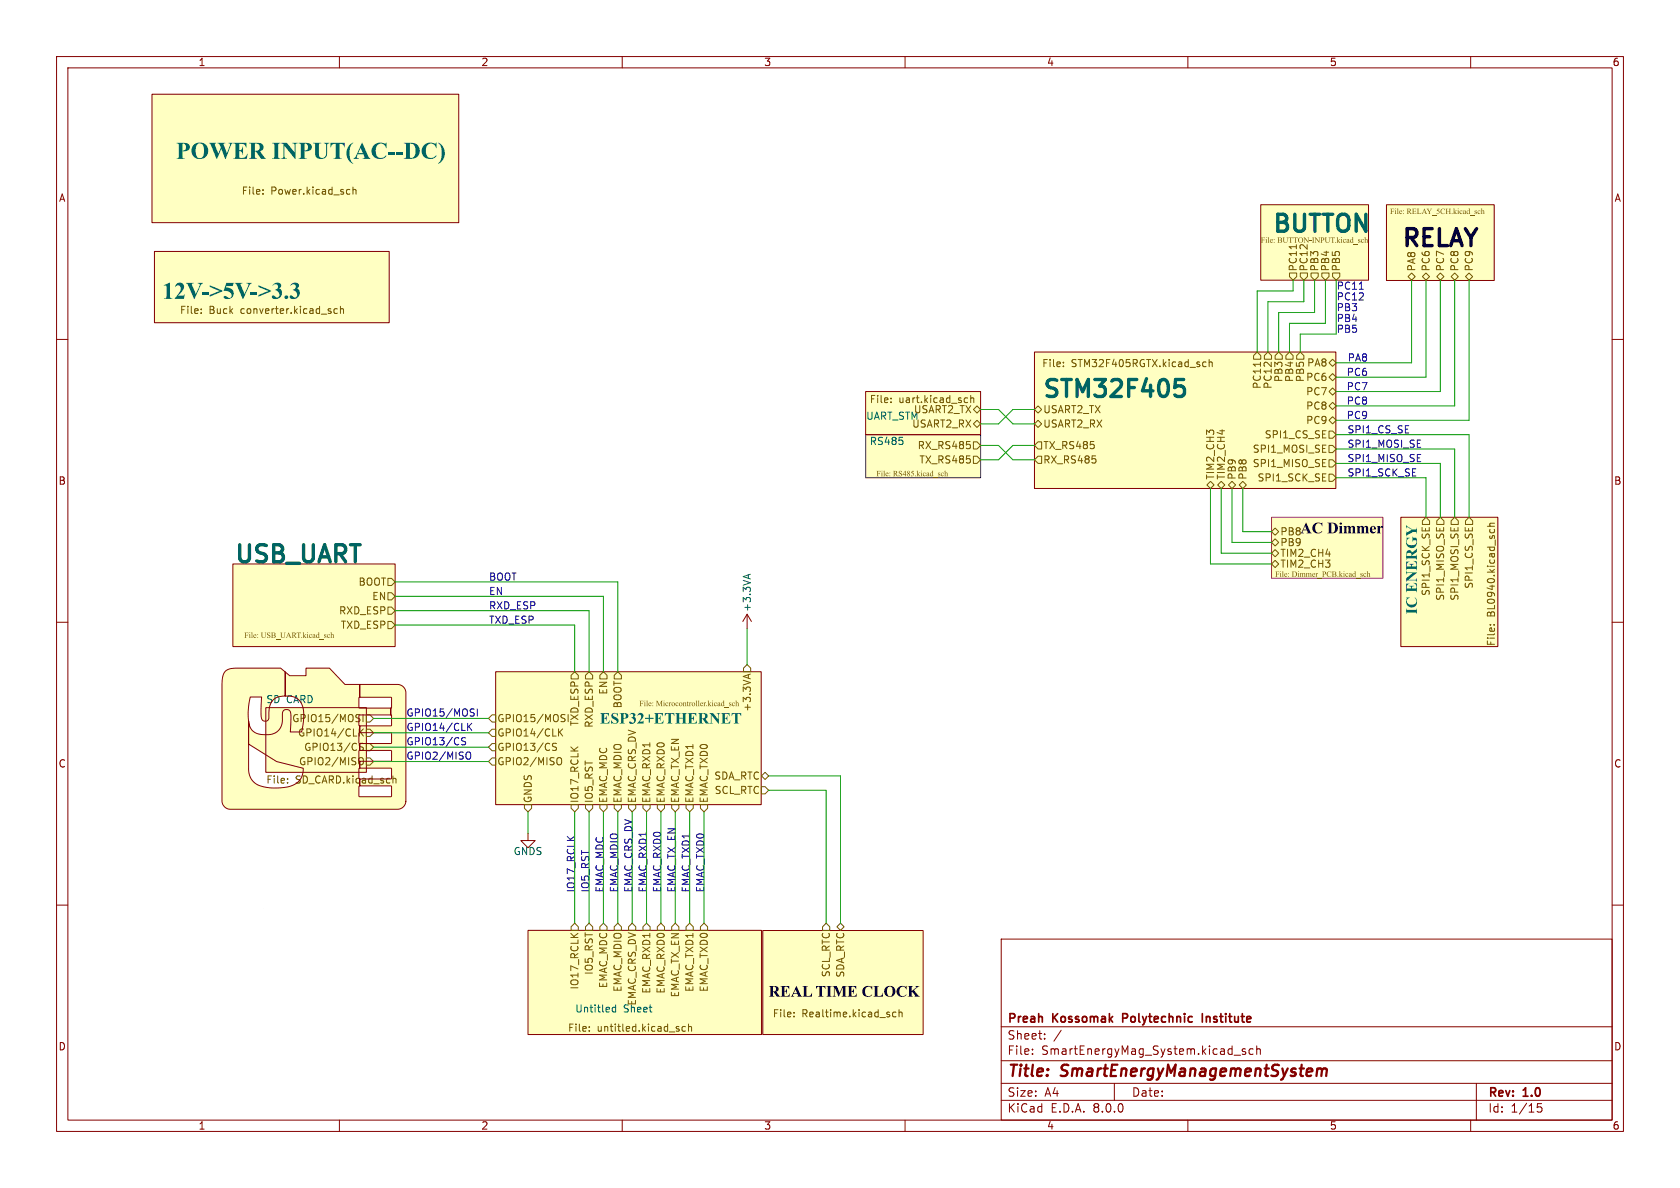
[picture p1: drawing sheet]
<svg xmlns="http://www.w3.org/2000/svg" width="297mm" height="210mm" viewBox="0 0 297 210" stroke-linecap="round" stroke-linejoin="round" font-family="sans-serif">
<g fill="none" stroke="#840000" stroke-width=".18">
<path d="M10 10h277v190h-277zM12 12h273v186h-273zM60 10v2M110 10v2M160 10v2M210 10v2M260 10v2M10 60h2M285 60h2M10 110h2M285 110h2M10 160h2"/>
<path d="M285 160h2M177 166h108v32h-108zM60 198v2M110 198v2M160 198v2M177 194.5h108M177 191.5h108M177 187.5h108M177 181.5h108M182.5 186.3v.1M182.5 185.5v.1M184.7 183.6v.1"/>
<path d="M184.7 182.8v.1M187.6 182.1l-1.3 2M197 191.5v3M210 198v2M218.2 186.5h1.1M220.2 185.5l-.4-.1-.2 .2 .1 .2 .5 .2v.3h-.6M221.5 185.5l-.4-.1-.3 .3v.4l.2 .2h.5M222.2 185.5l.2-.1 .3 .1 .1 .9M222.2 184.9v1.5M260 198v2M261 191.5v6.5M272.5 195.1h-.7l-.1 .7 .3-.1h.5l.1 .3-.1 .5-.2 .1-.6-.1"/>
</g>
<path d="M232.9 189.1a.49 .49 0 0 1 .8 .1M233.7 189.2a.5 .5 0 0 1 .8-.2l-.1 1.2M233.7 189.2l-.1 1" fill="none" stroke="#840000" stroke-width=".4"/>
<path d="M198.5 180h.6M199.1 179.2h-.6v1.5M212.6 179.2v1.5" fill="none" stroke="#840000" stroke-width=".3"/>
<g fill="#ffffc2" stroke="#ffffc2" stroke-width=".18">
<path d="M26.9 16.7h54.2v22.7h-54.2z"/>
<path d="M27.3 44.5h41.5v12.6h-41.5z"/>
<path d="M153 76.8h20.4v7.7h-20.4z"/>
<path d="M222.9 36.2h19v13.3h-19z"/>
<path d="M134.8 164.5h28.4v18.4h-28.4z"/>
<path d="M245.1 36.2h19.1v13.4h-19.1z"/>
<path d="M182.9 62.2h53.3v24.1h-53.3z"/>
<path d="M93.3 164.5h41.3v18.4h-41.3z"/>
<path d="M41.2 99.7h28.6v14.6h-28.6z"/>
<path d="M247.6 91.4h17.2v22.9h-17.2z"/>
<path d="M87.6 118.7h47v23.5h-47z"/>
<path d="M224.8 91.4h19.7v10.8h-19.7z"/>
<path d="M47 125.1h17.8v11.4h-17.8z"/>
<path d="M153 69.2h20.4v7.6h-20.4z"/>
</g>
<path d="M39.8 118.7l.7-.4 1.1-.2h8l.8 .7v4.2a2.59 2.59 0 0 0-2.9 3.1v.8l-.1 .4-.4 .2-.6-.1-.2-.4-.1-.6 .2-3.2h-2.1l-.3 2.7v10a2.95 2.95 0 0 0 2.1 3 8.1 8.1 0 0 0 6.3-.4l.6-.4 .3-.6 .3-.8 .1-.9-4.7-1.2-5-3.1v-4a2.47 2.47 0 0 0 3 2.4l1.4-.2 .6-.3 .5-.5 .5-1.1 .1-1.9 .3-.4h.7l.4 .4-.1 3.5h2l.4-2.2a3.7 3.7 0 0 0-1.5-3.9l-.7-.2-1.1-.1v-4.2l.8 .6h2.9v-1.3h4.1l2.8 2.9h2.6v2.3l-.2 .1 .1 1.7 5.6 .1v1.2h-5.5l-.1 .1 .1 3-.2 .2v1.6l.2 .1v1.3l-.2 .1v1.6l.2 .2v1.2l-.2 .1v1.7l.2 .1v1.2l-.2 .2v1.6l.2 .1h5.5l.1-.1-.1-1.8h-5.5v-1.2h5.5l.1-.1v-1.8h-5.6v-1.2h5.5l.1-.2v-1.7h-5.6v-1.3h5.5l.1-.1v-1.7l-5.6-.1v-1.2h5.6v-1.8l-.1-.1v-1.2l.1-.2v-1.6l-.1-.1h-5.5v-2.3h6.7l.5 .1 .5 .3 .3 .5 .2 .6v19.1l-.2 .5-.3 .5-.5 .3-.5 .2h-29.6l-.9-.3-.4-.6-.2-.6v-20.6l.2-1.5z" fill="#ffffc2"/>
<path d="M26.9 16.7h54.2v22.7h-54.2zM27.3 44.5h41.5v12.6h-41.5z" fill="none" stroke="#840000" stroke-width=".18"/>
<path d="M46.5 34.2v.1M46.5 33.5v.2M61.7 33.5h.2M61.9 34.3h-.2M62.4 33.1v1.2M62.4 33.6l.2-.1h.3v.8M35.6 55.3v.1M59.6 54.6h-.3l-.3 .2 .2 .6h.4M60.2 54.7l.2-.1h.3v.8M60.2 54.1v1.3" fill="none" stroke="#725600" stroke-width=".18"/>
<path d="M153 76.8h20.4v7.7h-20.4z" fill="none" stroke="#480048" stroke-width=".18"/>
<path d="M159.6 77.9v.6" fill="none" stroke="#006464" stroke-width=".18"/>
<g fill="#725600">
<path d="M156.1 83.3l.3-.1v.9l.1 .1h-.3l.1-.8z"/>
<path d="M159 83.3l.4-.1v.3a.19 .19 0 0 0-.2-.2 .19 .19 0 0 0-.1 .3 .32 .32 0 0 1 .4 .3 .32 .32 0 0 1-.3 .3h-.3v-.3a.26 .26 0 0 0 .2 .2 .26 .26 0 0 0 .3-.1l-.1-.2a.35 .35 0 0 1-.3-.5z"/>
<path d="M160 83.2l.1 .6h.1l-.1 .4h-.1v-.3h-.4v-.1h.4v-.4l-.4 .4z"/>
<path d="M160.4 83.3a.24 .24 0 0 1 .4 0 .24 .24 0 0 1-.1 .4 .27 .27 0 0 1 .1 .4 .27 .27 0 0 1-.4-.1h.1a.17 .17 0 0 0 .2 .1 .17 .17 0 0 0 0-.3 .17 .17 0 0 0-.2 .1l-.1 .1v-.2a.16 .16 0 0 0 .1-.1 .16 .16 0 0 0-.1-.2l.1-.1 .1 .2a.18 .18 0 0 0 .2-.2 .18 .18 0 0 0-.3 0h-.1z"/>
<path d="M162 83.3l.2-.1v.6l.2-.3h.3l-.3 .3 .3 .4h-.3l-.2-.4 .1 .4h-.3l.1-.2v-.7z"/>
<path d="M164.7 83.3l.2-.1 .1 .9h.1l-.3 .1v-.1a.26 .26 0 0 1-.3 0 .26 .26 0 0 1-.1-.3h.1l.2 .3h.1v-.5l-.4 .2 .2-.2h.2z"/>
<path d="M166.9 83.3l.2-.1v.5l.2-.2 .2 .1 .1 .6h-.3l.1-.1-.1-.5-.2 .1 .1 .5h-.3l.1-.7z"/>
<circle cx="155.9" cy="83.3" r=".07"/>
<circle cx="162.9" cy="83.3" r=".07"/>
</g>
<path d="M222.9 36.2h19v13.3h-19z" fill="none" stroke="#840000" stroke-width=".18"/>
<g fill="#725600">
<path d="M224.1 42l.2-.1v.9l.1 .1h-.3l.1-.8z"/>
<path d="M229.6 42.1a.46 .46 0 0 1 .7 .1 .46 .46 0 0 1-.2 .7 .46 .46 0 0 1-.6-.5h.1a.34 .34 0 0 0 .4 .5 .34 .34 0 0 0 .2-.6 .31 .31 0 0 0-.4-.3 .31 .31 0 0 0-.2 .4h-.1z"/>
<path d="M236.3 42l.2-.1v.7l.2-.3h.3l-.4 .2 .4 .4h-.3l-.2-.3 .1 .3h-.3l.1-.1v-.7z"/>
<path d="M239 42l.2-.1v.9h.1l-.2 .1v-.1a.26 .26 0 0 1-.3 .1 .26 .26 0 0 1-.1-.3h.1l.1 .2h.2l-.1-.5-.3 .3 .1-.3h.3z"/>
<path d="M241.2 42l.2-.1v.5l.2-.1h.1l.2 .6h-.3l.1-.1-.1-.5-.2 .1 .1 .5h-.3l.1-.8z"/>
</g>
<path d="M245.1 36.2h19.1v13.4h-19.1zM134.8 164.5h28.4v18.4h-28.4z" fill="none" stroke="#840000" stroke-width=".18"/>
<path d="M140.4 179.6v.2M140.4 179v.1M158.4 179l-.4-.1-.2 .3 .1 .5h.5M158.9 179l.2-.1 .3 .1 .1 .8M158.9 178.5v1.3" fill="none" stroke="#725600" stroke-width=".18"/>
<g fill="#725600">
<path d="M247 36.9l.2-.1v.9l.1 .1h-.3l.1-.7z"/>
<path d="M251.8 36.9l.5 .9h-.4l.1-.1-.1-.2h-.3l-.1 .2 .1 .1h-.3l.2-.3h.4l-.1-.4-.3 .4z"/>
<path d="M254.8 37l.6-.1 .1 .3a.39 .39 0 0 0-.7 0 .39 .39 0 0 0 .4 .6l.3-.2a.46 .46 0 0 1-.7 .1 .46 .46 0 0 1 0-.7z"/>
<path d="M256.9 36.9l.2-.1v.7l.2-.3h.3l-.4 .2 .4 .4h-.3l-.2-.3 .1 .3h-.3l.1-.1v-.7z"/>
<path d="M259.6 36.9l.2-.1v.9l.1 .1h-.2a.26 .26 0 0 1-.3 0 .26 .26 0 0 1-.1-.3h.1l.1 .3 .2-.1-.1-.5-.3 .3 .1-.3h.3z"/>
<path d="M261.8 36.9l.2-.1v.5l.2-.1h.1l.2 .6h-.3l.1-.1-.1-.4h-.2l.1 .5h-.3l.1-.7z"/>
<circle cx="246.7" cy="36.9" r=".07"/>
<circle cx="257.8" cy="36.9" r=".07"/>
</g>
<path d="M182.9 62.2h53.3v24.1h-53.3zM41.2 99.7h28.6v14.6h-28.6zM93.3 164.5h41.3v18.4h-41.3z" fill="none" stroke="#840000" stroke-width=".18"/>
<path d="M207.8 67.1h1.5M208.1 68.2h.7l.3 .2 .3 .4v.7l-.3 .4-.3 .2h-.7" fill="none" stroke="#006464" stroke-width=".6"/>
<path d="M188 64.7v.1M188 64v.2M212.9 64h.3M213.2 64.8h-.3M213.8 64.1l.1-.1h.3l.1 .8M213.8 63.6v1.2M104.2 182.2v.1M104.2 181.5v.1M121.2 181.5h-.4l-.2 .2 .1 .5h.5M121.7 181.6l.2-.1h.3l.1 .8M121.7 181v1.3" fill="none" stroke="#725600" stroke-width=".18"/>
<path d="M108.8 177.6v1.3M108.8 178.1h-.3l-.3 .2 .2 .5h.4" fill="none" stroke="#006464" stroke-width=".18"/>
<g fill="#725600">
<path d="M44.4 111.9l.2-.1v.9l.1 .1h-.3l.1-.8z"/>
<path d="M47.3 111.9l.5-.1-.1 .3a.19 .19 0 0 0-.2-.3 .19 .19 0 0 0-.1 .3 .32 .32 0 0 1 .4 .3 .32 .32 0 0 1-.3 .4h-.3v-.3a.26 .26 0 0 0 .2 .2 .26 .26 0 0 0 .3-.1l-.1-.2a.35 .35 0 0 1-.3-.5z"/>
<path d="M51 111.8l.5 1h-.3l.1-.1-.1-.2h-.4l-.1 .2 .1 .1h-.3l.3-.4h.4l-.2-.4-.2 .4z"/>
<path d="M53.5 111.9l.2-.1v.6l.2-.3h.3l-.4 .3 .4 .4h-.3l-.2-.4 .1 .4h-.3l.1-.2v-.7z"/>
<path d="M56.2 111.9l.2-.1v.8l.1 .1-.2 .1v-.1a.26 .26 0 0 1-.3 0 .26 .26 0 0 1-.1-.3h.1l.1 .3 .2-.1-.1-.4-.3 .2 .1-.3 .3 .1z"/>
<path d="M58.4 111.9l.2-.1v.4l.2-.1 .1 .1 .2 .6h-.3l.1-.2-.1-.4-.2 .1 .1 .5h-.3l.1-.8z"/>
<circle cx="44.2" cy="111.8" r=".07"/>
<circle cx="54.4" cy="111.8" r=".07"/>
</g>
<path d="M247.6 91.4h17.2v22.9h-17.2zM87.6 118.7h47v23.5h-47z" fill="none" stroke="#840000" stroke-width=".18"/>
<path d="M262.9 93h1.3M263.4 93.6v.3l.1 .2M264.2 93.6v.3l-.1 .2M264.2 92.5h-.8v.4l.1 .1M263.4 110.5h.1M264.1 110.5h.1" fill="none" stroke="#725600" stroke-width=".18"/>
<g fill="#725600">
<path d="M113.1 123.9h.6l.1 .2-.2-.1-.3-.1v.4l.3-.1v.3l-.3-.1v.4h.2h-.4l.1-.1v-.7z"/>
<path d="M114.2 123.9l.3-.1v.9l.1 .1h-.3v-.7z"/>
<path d="M116 123.9h.2l.4 .7 .3-.7h.3l-.2 .2v.6l.2 .1h-.4l.1-.1v-.7l-.4 .8-.3-.8v.7l.1 .1h-.3l.1-.1v-.7z"/>
<path d="M123 123.9l.2-.1v.9l.1 .1h-.3l.1-.7z"/>
<path d="M123.4 123.9l.2-.1v.9l.1 .1h-.3l.1-.7z"/>
<path d="M125.1 123.9l.2-.1v.7l.2-.3h.3l-.4 .2 .4 .4h-.3l-.2-.3 .1 .3h-.3l.1-.1v-.7z"/>
<path d="M127.8 123.9l.2-.1v.9l.1 .1h-.2a.26 .26 0 0 1-.3 0 .26 .26 0 0 1-.1-.3h.1l.1 .3 .2-.1-.1-.5-.3 .3 .1-.3h.3z"/>
<path d="M130 123.9l.2-.1v.5l.2-.1h.1l.2 .6h-.3l.1-.1-.1-.4h-.2l.1 .5h-.3l.1-.7z"/>
<circle cx="114" cy="123.9" r=".07"/>
<circle cx="117.4" cy="123.9" r=".07"/>
<circle cx="126" cy="123.9" r=".07"/>
</g>
<path d="M224.8 91.4h19.7v10.8h-19.7z" fill="none" stroke="#840084" stroke-width=".18"/>
<g fill="#725600">
<path d="M226.6 101.1l.3-.1v.9l.1 .1h-.4l.1-.8z"/>
<path d="M234.7 101.2l.6-.2 .1 .3a.39 .39 0 0 0-.7 .1 .39 .39 0 0 0 .4 .5l.3-.2a.45 .45 0 0 1-.7 .2 .45 .45 0 0 1 0-.7z"/>
<path d="M236.7 101.1l.2-.1v.6l.2-.3h.3l-.4 .3 .4 .4h-.3l-.2-.4 .1 .4h-.3l.1-.2v-.7z"/>
<path d="M239.4 101.1l.2-.1v.8l.1 .1-.2 .1v-.1a.26 .26 0 0 1-.3 0 .26 .26 0 0 1-.1-.3h.1l.1 .3 .2-.1-.1-.4-.3 .2 .1-.3 .3 .1z"/>
<path d="M241.6 101.1l.2-.1v.4l.2-.1 .2 .1 .1 .6h-.3l.1-.2-.1-.4-.2 .1 .1 .5h-.3l.1-.8z"/>
<circle cx="237.6" cy="101.1" r=".07"/>
</g>
<path d="M153 69.2h20.4v7.6h-20.4zM39.8 118.7l.7-.4 1.1-.2h8l.8 .7v4.2a2.59 2.59 0 0 0-2.9 3.1v.8l-.1 .4-.4 .2-.6-.1-.2-.4-.1-.6 .2-3.2h-2.1l-.3 2.7v10a2.95 2.95 0 0 0 2.1 3 8.1 8.1 0 0 0 6.3-.4l.6-.4 .3-.6 .3-.8 .1-.9-4.7-1.2-5-3.1v-4a2.47 2.47 0 0 0 3 2.4l1.4-.2 .6-.3 .5-.5 .5-1.1 .1-1.9 .3-.4h.7l.4 .4-.1 3.5h2l.4-2.2a3.7 3.7 0 0 0-1.5-3.9l-.7-.2-1.1-.1v-4.2l.8 .6h2.9v-1.3h4.1l2.8 2.9h2.6v2.3l-.2 .1 .1 1.7 5.6 .1v1.2h-5.5l-.1 .1 .1 3-.2 .2v1.6l.2 .1v1.3l-.2 .1v1.6l.2 .2v1.2l-.2 .1v1.7l.2 .1v1.2l-.2 .2v1.6l.2 .1h5.5l.1-.1-.1-1.8h-5.5v-1.2h5.5l.1-.1v-1.8h-5.6v-1.2h5.5l.1-.2v-1.7h-5.6v-1.3h5.5l.1-.1v-1.7l-5.6-.1v-1.2h5.6v-1.8l-.1-.1v-1.2l.1-.2v-1.6l-.1-.1h-5.5v-2.3h6.7l.5 .1 .5 .3 .3 .5 .2 .6v19.1l-.2 .5-.3 .5-.5 .3-.5 .2h-29.6l-.9-.3-.4-.6-.2-.6v-20.6l.2-1.5zM132.1 108.6l-.8 1.3M132.1 108.6v2.5M132.1 108.6l.7 1.3M47 125.1h17.8v11.4h-17.8zM93.3 147.3v1.3h1.3l-1.3 1.3-1.2-1.3h1.2" fill="none" stroke="#840000" stroke-width=".18"/>
<g fill="none" stroke="#725600" stroke-width=".18">
<path d="M228 48.3h1.2v.6l-.6 .6-.6-.6zM229.9 48.3h1.2v.6l-.6 .6-.6-.6zM231.8 48.3h1.2v.6l-.6 .6-.6-.6zM233.7 48.3h1.2v.6l-.6 .6-.6-.6zM235.6 48.3h1.3v.6l-.7 .6-.6-.6zM249.6 48.3l.6 .6-.6 .6-.7-.6zM251.5 48.9l.6-.6 .6 .6-.6 .6zM254 48.9l.6-.6 .7 .6-.7 .6zM256.5 48.9l.7-.6 .6 .6-.6 .6zM259.7 48.3l.6 .6-.6 .6-.6-.6zM157.5 71.1v.1M157.5 70.4v.1"/>
<path d="M170.7 70.3l.4 .1M171.1 71.1l-.4 .1M171.5 78.7v.5M171.6 70.4l.2-.1 .3 .1 .1 .8M171.6 69.9v1.3M172.1 72.4l.6-.6 .7 .6-.7 .6zM172.1 78.1h.6l.7 .6-.7 .7h-.6zM172.1 74.9l.6-.6 .7 .6-.7 .7zM183.5 78.1h.6v1.3h-.6l-.6-.7zM183.5 74.3l.6 .6-.6 .7-.6-.7zM183.5 71.8l.6 .6-.6 .6-.6-.6zM222.2 62.2l.7 .7v.6h-1.3v-.6z"/>
<path d="M222.8 64v.8M224.2 62.2l.6 .7v.6h-1.3v-.6zM226.1 62.2l.6 .7v.6h-1.3v-.6zM228 62.2l.6 .7v.6h-1.3v-.6zM229.9 62.2l.6 .7v.6h-1.3v-.6zM234.9 76.2h.7l.6 .6-.6 .7h-.7zM234.9 74.3l.7-.6 .6 .6-.6 .6zM234.9 78.7h.7l.6 .7-.6 .6h-.7zM234.9 66.7l.7-.7 .6 .7-.6 .6zM234.9 69.2l.7-.6 .6 .6-.6 .7zM234.9 64.1l.7-.6 .6 .6-.6 .7zM234.9 71.8l.7-.7 .6 .7-.6 .6z"/>
<path d="M172.1 80.6h.6l.7 .7-.7 .6h-.6zM183.5 80.6h.6v1.3h-.6l-.6-.6zM193.7 81.2v.5M213.4 85.7l.6-.6 .6 .6-.6 .7zM215.9 85.1l.6 .6-.6 .7-.6-.7zM217.2 85.7l.6-.6 .6 .6-.6 .7zM219.1 85.7l.6-.6 .6 .6-.6 .7zM224.8 99.7l.6-.6 .7 .6-.7 .6zM224.8 94l.6-.7 .7 .7-.7 .6zM225.4 97.2l.7 .6-.7 .6-.6-.6zM225.4 95.3l.7 .6-.7 .6-.6-.6zM234.9 83.8h.7l.6 .7-.6 .6h-.7z"/>
<path d="M234.9 81.3h.7l.6 .6-.6 .7h-.7zM252.1 91.4l.6 .7v.6h-1.2v-.6zM254.6 91.4l.7 .7v.6h-1.3v-.6zM257.2 91.4l.6 .7v.6h-1.3v-.6zM259.7 91.4l.6 .7v.6h-1.2v-.6zM68.6 107.3h.6l.6 .7-.6 .6h-.6zM68.6 109.9h.6l.6 .6-.6 .6h-.6zM68.6 102.2h.6l.6 .7-.6 .6h-.6zM68.6 104.8h.6l.6 .6-.6 .6h-.6zM101.6 118.7l.6 .7v.6h-1.2v-.6zM104.1 118.7l.7 .7v.6h-1.3v-.6zM106.7 118.7l.6 .7v.6h-1.3v-.6z"/>
<path d="M109.2 118.7l.7 .7v.6h-1.3v-.6zM132.1 117.5l.6 .6v.6h-1.3v-.6zM132.3 119.3v.6M132.7 119.2l-1.3 .4M50.8 138.3v.1M50.8 137.6v.2M63.1 126.3l.5 .1M63.4 127l.2 .2-.2 .4M63.5 131.8l.7 .5-.2 .4-.5-.1M63.7 133.9a.43 .43 0 0 1 .5 .5v.4a.43 .43 0 0 1-.5 .4M63.7 129.4l.5 .7M64.2 126.3v1.3"/>
<path d="M64.2 131.5l-.4-.1-.3 .2M64.2 128.8l-.7 .8M64.8 131.4h.6l.6 .7-.6 .6h-.6zM64.8 128.9h.6l.6 .6-.6 .7h-.6zM64.8 134h.6l.6 .6-.6 .7h-.6zM64.8 126.4h.6l.6 .6-.6 .6h-.6zM69.5 137.7l.1-.1h.4v.8M87 131.4h.6v1.3h-.6l-.6-.6zM87 134h.6v1.3h-.6l-.6-.7zM87 128.9h.6v1.3h-.6l-.6-.7zM87 126.4h.6v1.2h-.6l-.6-.6zM97.7 131.8l.7 .5-.3 .4-.4-.1"/>
<path d="M98.4 131.5l-.5-.1-.2 .2M98.7 133.9a.43 .43 0 0 1 .6 .5v.4a.43 .43 0 0 1-.6 .4M98.9 129.4l.6 .7M99.4 126.3l.5 .1M99.5 128.8l-.8 .8M99.7 127l.2 .2-.2 .4M100.4 126.3v1.3M134.6 139.1h.7l.6 .6-.6 .6h-.7zM134.6 137.2l.7-.7 .6 .7-.6 .6zM92.7 142.2h1.3v.7l-.7 .6-.6-.6zM101 142.2h1.2v.7l-.6 .6-.6-.6zM103.5 142.2h1.3v.7l-.7 .6-.6-.6z"/>
<path d="M106 142.2h1.3v.7l-.6 .6-.7-.6zM108.6 142.2h1.3v.7l-.7 .6-.6-.6zM111.1 142.2h1.3v.7l-.6 .6-.7-.6zM113.7 142.2h1.2v.7l-.6 .6-.6-.6zM116.2 142.2h1.3v.7l-.7 .6-.6-.6zM118.7 142.2h1.3v.7l-.6 .6-.7-.6zM121.3 142.2h1.3v.7l-.7 .6-.6-.6zM123.8 142.2h1.3v.7l-.6 .6-.7-.6zM101.6 163.2l.6 .6v.7h-1.2v-.7zM104.1 163.2l.7 .6v.7h-1.3v-.7zM106.7 163.2l.6 .6v.7h-1.3v-.7zM109.2 163.2l.7 .6v.7h-1.3v-.7z"/>
<path d="M111.8 163.2l.6 .6v.7h-1.3v-.7zM114.3 163.2l.6 .6v.7h-1.2v-.7zM116.8 163.2l.7 .6v.7h-1.3v-.7zM119.4 163.2l.6 .6v.7h-1.3v-.7zM121.9 163.2l.7 .6v.7h-1.3v-.7zM123.8 163.8l.7-.6 .6 .6v.7h-1.3zM146 163.2l.7 .6v.7h-1.3v-.7zM148 163.8l.6-.6 .6 .6-.6 .7z"/>
</g>
<path d="M132.3 101.6v.6M132.7 101.5l-1.3 .4" fill="none" stroke="#006464" stroke-width=".18"/>
<path d="M240.3 51.1h.7M81.6 130.8l.7 .5-.2 .4-.5-.1M82.3 130.5l-.5-.1-.2 .2M82.7 132.9a.43 .43 0 0 1 .5 .5v.4a.43 .43 0 0 1-.5 .4M82.9 128.4l.5 .7M83.3 125.3l.5 .1M83.4 127.9l-.7 .7M83.6 126l.2 .2-.2 .4M84.4 125.3v1.3" fill="none" stroke="#0000c2" stroke-width=".18"/>
<g fill="none" stroke="#009600" stroke-width=".18">
<path d="M228.6 49.5v1.9h-6.4v10.8M230.5 49.5v3.8h-6.3v8.9M232.4 49.5v5.7h-6.3v7M234.3 49.5v7.7h-6.3v5M236.2 49.5v9.6h-6.3v3.1M249.6 49.5v14.6h-13.4M252.1 49.5v17.2h-15.9M254.6 49.5v19.7h-18.4M257.2 49.5v22.3h-21M259.7 49.5v24.8h-23.5M173.4 72.4h3.1l2.6 2.5h3.8M173.4 78.7h3.1l2.6 2.6h3.8"/>
<path d="M182.9 72.4h-3.8l-2.6 2.5h-3.1M182.9 78.7h-3.8l-2.6 2.6h-3.1M236.2 76.8h23.5v14.6M236.2 79.4h21v12M214 86.4v13.3h10.8M215.9 86.4v11.4h8.9M217.8 86.4v9.5h7M219.7 86.4v7.6h5.1M236.2 84.5h15.9v6.9M236.2 81.9h18.4v9.5M69.8 102.9h39.4v15.8M69.8 105.4h36.9v13.3"/>
<path d="M69.8 108h34.3v10.7M69.8 110.5h31.8v8.2M132.1 111.1v6.4M66 127h20.4M66 129.5h20.4M66 134.6h20.4M66 132.1h20.4M135.9 139.7h10.1v23.5M135.9 137.2h12.7v26M93.3 143.5v3.8M101.6 143.5v19.7M104.1 143.5v19.7"/>
<path d="M106.7 143.5v19.7M109.2 143.5v19.7M111.8 143.5v19.7M114.3 143.5v19.7M116.8 143.5v19.7M119.4 143.5v19.7M121.9 143.5v19.7M124.5 143.5v19.7"/>
</g>
<g font-size="4.2" fill="#006464">
<text x="31.1" y="28.6">POWER INPUT(AC--DC)</text>
<text x="184.1" y="70.5">STM32F405</text>
<text x="41.3" y="99.7">USB_UART</text>
</g>
<g font-size="4.2" fill="#725600">
<text x="224.8" y="41.3">BUTTON</text>
<text x="28.7" y="53.3">12V-&gt;5V-&gt;3.3</text>
</g>
<text font-size="4.2" x="247.6" y="43.8">RELAY</text>
<g font-size="2.8">
<text x="229.9" y="94.6">AC Dimmer</text>
<text x="135.9" y="176.5">REAL TIME CLOCK</text>
</g>
<g font-size="2.8" fill="#006464">
<text x="250.8" y="108.6" transform="rotate(-90 250.8 108.6)">IC ENERGY</text>
<text x="106" y="128.3">ESP32+ETHERNET</text>
</g>
<g font-size="2.8" fill="#840000">
<text x="178" y="190.9">Title:</text>
<text x="187.7" y="190.9">SmartEnergyManagementSystem</text>
</g>
<g font-size="2.1" fill="#840000">
<text x="178" y="184">Sheet:</text>
<text x="178" y="181.2">Preah</text>
<text x="186.2" y="181.2">Kossomak</text>
<text x="199.1" y="181.2">Polytechnic</text>
<text x="213.8" y="181.2">Institute</text>
<text x="178" y="186.7">File:</text>
<text x="184.1" y="186.7">SmartEnergyMag_System.kicad_sch</text>
<text x="178" y="196.9">KiCad</text>
<text x="178" y="194.1">Size:</text>
<text x="184.7" y="194.1">A4</text>
<text x="185.7" y="196.9">E.D.A.</text>
<text x="193.3" y="196.9">8.0.0</text>
<text x="200" y="194.1">Date:</text>
<text x="263" y="194.3">Rev:</text>
<text x="263" y="196.9">Id:</text>
<text x="267.1" y="196.9">1/15</text>
<text x="269.4" y="194.3">1.0</text>
</g>
<g font-size="1.8" fill="#840000">
<text x="35" y="11.9">1</text>
<text x="85" y="11.9">2</text>
<text x="135" y="11.9">3</text>
<text x="185" y="11.9">4</text>
<text x="235" y="11.9">5</text>
<text x="285" y="11.9">6</text>
<text x="10.3" y="35.9">A</text>
<text x="285.3" y="35.9">A</text>
<text x="10.3" y="85.9">B</text>
<text x="285.3" y="85.9">B</text>
<text x="10.3" y="135.9">C</text>
<text x="285.3" y="135.9">C</text>
<text x="10.3" y="185.9">D</text>
<text x="285.3" y="185.9">D</text>
<text x="35" y="199.9">1</text>
<text x="85" y="199.9">2</text>
<text x="135" y="199.9">3</text>
<text x="185" y="199.9">4</text>
<text x="235" y="199.9">5</text>
<text x="285" y="199.9">6</text>
</g>
<g font-size="1.8" fill="#725600">
<text x="42.6" y="34.7">File:</text>
<text x="47.9" y="34.7">Power.kicad_sch</text>
<text x="229.5" y="48.1" transform="rotate(-90 229.5 48.1)">PC11</text>
<text x="231.4" y="48.1" transform="rotate(-90 231.4 48.1)">PC12</text>
<text x="233.3" y="48.1" transform="rotate(-90 233.3 48.1)">PB3</text>
<text x="235.2" y="48.1" transform="rotate(-90 235.2 48.1)">PB4</text>
<text x="237.1" y="48.1" transform="rotate(-90 237.1 48.1)">PB5</text>
<text x="250.4" y="48.1" transform="rotate(-90 250.4 48.1)">PA8</text>
<text x="253" y="48.1" transform="rotate(-90 253 48.1)">PC6</text>
<text x="255.5" y="48.1" transform="rotate(-90 255.5 48.1)">PC7</text>
<text x="258" y="48.1" transform="rotate(-90 258 48.1)">PC8</text>
<text x="260.6" y="48.1" transform="rotate(-90 260.6 48.1)">PC9</text>
<text x="31.7" y="55.8">File:</text>
<text x="36.9" y="55.8">Buck</text>
<text x="42.7" y="55.8">converter.kicad_sch</text>
<text x="184.1" y="65.2">File:</text>
<text x="189.4" y="65.2">STM32F405RGTX.kicad_sch</text>
<text x="231" y="65">PA8</text>
<text x="153.7" y="71.6">File:</text>
<text x="158.9" y="71.6">uart.kicad_sch</text>
<text x="223.1" y="68.9" transform="rotate(-90 223.1 68.9)">PC11</text>
<text x="225" y="68.9" transform="rotate(-90 225 68.9)">PC12</text>
<text x="226.9" y="67.6" transform="rotate(-90 226.9 67.6)">PB3</text>
<text x="228.8" y="67.6" transform="rotate(-90 228.8 67.6)">PB4</text>
<text x="230.7" y="67.6" transform="rotate(-90 230.7 67.6)">PB5</text>
<text x="230.8" y="67.5">PC6</text>
<text x="230.8" y="70.1">PC7</text>
<text x="153" y="74.3">UART_STM</text>
<text x="161.2" y="75.8">USART2_RX</text>
<text x="161.5" y="73.3">USART2_TX</text>
<text x="184.3" y="75.8">USART2_RX</text>
<text x="184.3" y="73.3">USART2_TX</text>
<text x="223.5" y="77.7">SPI1_CS_SE</text>
<text x="230.8" y="75.2">PC9</text>
<text x="230.8" y="72.6">PC8</text>
<text x="162.1" y="79.6">RX_RS485</text>
<text x="162.4" y="82.1">TX_RS485</text>
<text x="184.3" y="79.6">TX_RS485</text>
<text x="184.3" y="82.1">RX_RS485</text>
<text x="221.4" y="82.8">SPI1_MISO_SE</text>
<text x="221.4" y="80.2">SPI1_MOSI_SE</text>
<text x="214.9" y="84.9" transform="rotate(-90 214.9 84.9)">TIM2_CH3</text>
<text x="216.8" y="84.9" transform="rotate(-90 216.8 84.9)">TIM2_CH4</text>
<text x="218.7" y="84.9" transform="rotate(-90 218.7 84.9)">PB9</text>
<text x="220.6" y="84.9" transform="rotate(-90 220.6 84.9)">PB8</text>
<text x="222.2" y="85.3">SPI1_SCK_SE</text>
<text x="226.3" y="94.8">PB8</text>
<text x="226.3" y="100.6">TIM2_CH3</text>
<text x="226.3" y="98.7">TIM2_CH4</text>
<text x="226.3" y="96.7">PB9</text>
<text x="63.3" y="103.7">BOOT</text>
<text x="65.7" y="106.3">EN</text>
<text x="253" y="105.4" transform="rotate(-90 253 105.4)">SPI1_SCK_SE</text>
<text x="255.5" y="106.3" transform="rotate(-90 255.5 106.3)">SPI1_MISO_SE</text>
<text x="258" y="106.3" transform="rotate(-90 258 106.3)">SPI1_MOSI_SE</text>
<text x="260.6" y="104.2" transform="rotate(-90 260.6 104.2)">SPI1_CS_SE</text>
<text x="59.8" y="108.8">RXD_ESP</text>
<text x="60.1" y="111.4">TXD_ESP</text>
<text x="264.6" y="109.1" transform="rotate(-90 264.6 109.1)">BL0940.kicad_sch</text>
<text x="264.6" y="114.3" transform="rotate(-90 264.6 114.3)">File:</text>
<text x="107.5" y="122.9" transform="rotate(-90 107.5 122.9)">EN</text>
<text x="110.1" y="125.3" transform="rotate(-90 110.1 125.3)">BOOT</text>
<text x="132.9" y="125.9" transform="rotate(-90 132.9 125.9)">+3.3VA</text>
<text x="51.6" y="127.9">GPIO15/MOSI</text>
<text x="52.6" y="130.4">GPIO14/CLK</text>
<text x="87.8" y="130.4">GPIO14/CLK</text>
<text x="87.8" y="127.9">GPIO15/MOSI</text>
<text x="102.5" y="128.5" transform="rotate(-90 102.5 128.5)">TXD_ESP</text>
<text x="105" y="128.8" transform="rotate(-90 105 128.8)">RXD_ESP</text>
<text x="52.8" y="135.5">GPIO2/MISO</text>
<text x="53.7" y="132.9">GPIO13/CS</text>
<text x="87.8" y="132.9">GPIO13/CS</text>
<text x="87.8" y="135.5">GPIO2/MISO</text>
<text x="47" y="138.8">File:</text>
<text x="52.2" y="138.8">SD_CARD.kicad_sch</text>
<text x="94.2" y="142" transform="rotate(-90 94.2 142)">GNDS</text>
<text x="102.5" y="142" transform="rotate(-90 102.5 142)">IO17_RCLK</text>
<text x="105" y="142" transform="rotate(-90 105 142)">IO5_RST</text>
<text x="107.5" y="142" transform="rotate(-90 107.5 142)">EMAC_MDC</text>
<text x="110.1" y="142" transform="rotate(-90 110.1 142)">EMAC_MDIO</text>
<text x="112.6" y="142" transform="rotate(-90 112.6 142)">EMAC_CRS_DV</text>
<text x="115.2" y="142" transform="rotate(-90 115.2 142)">EMAC_RXD1</text>
<text x="117.7" y="142" transform="rotate(-90 117.7 142)">EMAC_RXD0</text>
<text x="120.2" y="142" transform="rotate(-90 120.2 142)">EMAC_TX_EN</text>
<text x="122.8" y="142" transform="rotate(-90 122.8 142)">EMAC_TXD1</text>
<text x="125.3" y="142" transform="rotate(-90 125.3 142)">EMAC_TXD0</text>
<text x="126.2" y="138">SDA_RTC</text>
<text x="126.2" y="140.6">SCL_RTC</text>
<text x="105" y="172.4" transform="rotate(-90 105 172.4)">IO5_RST</text>
<text x="146.9" y="172.8" transform="rotate(-90 146.9 172.8)">SCL_RTC</text>
<text x="149.5" y="172.9" transform="rotate(-90 149.5 172.9)">SDA_RTC</text>
<text x="102.5" y="175" transform="rotate(-90 102.5 175)">IO17_RCLK</text>
<text x="107.5" y="174.8" transform="rotate(-90 107.5 174.8)">EMAC_MDC</text>
<text x="110.1" y="175.4" transform="rotate(-90 110.1 175.4)">EMAC_MDIO</text>
<text x="110.2" y="179.1">Sheet</text>
<text x="112.6" y="177.9" transform="rotate(-90 112.6 177.9)">EMAC_CRS_DV</text>
<text x="115.2" y="175.7" transform="rotate(-90 115.2 175.7)">EMAC_RXD1</text>
<text x="117.7" y="175.7" transform="rotate(-90 117.7 175.7)">EMAC_RXD0</text>
<text x="120.2" y="176.4" transform="rotate(-90 120.2 176.4)">EMAC_TX_EN</text>
<text x="122.8" y="175.4" transform="rotate(-90 122.8 175.4)">EMAC_TXD1</text>
<text x="125.3" y="175.4" transform="rotate(-90 125.3 175.4)">EMAC_TXD0</text>
<text x="100.3" y="182.7">File:</text>
<text x="105.6" y="182.7">untitled.kicad_sch</text>
<text x="136.5" y="180.2">File:</text>
<text x="141.7" y="180.2">Realtime.kicad_sch</text>
</g>
<g font-size="1.8" fill="#0000c2">
<text x="236.2" y="53.3">PC12</text>
<text x="236.2" y="51.4">PC11</text>
<text x="236.2" y="55.2">PB3</text>
<text x="236.2" y="57.1">PB4</text>
<text x="236.2" y="59">PB5</text>
<text x="238.2" y="64.1">PA8</text>
<text x="238" y="66.7">PC6</text>
<text x="238" y="71.7">PC8</text>
<text x="238" y="69.2">PC7</text>
<text x="238" y="74.3">PC9</text>
<text x="238.1" y="76.8">SPI1_CS_SE</text>
<text x="238.1" y="79.4">SPI1_MOSI_SE</text>
<text x="238.1" y="81.9">SPI1_MISO_SE</text>
<text x="238.1" y="84.4">SPI1_SCK_SE</text>
<text x="86.4" y="107.9">RXD_ESP</text>
<text x="86.4" y="102.8">BOOT</text>
<text x="86.4" y="105.4">EN</text>
<text x="86.4" y="110.5">TXD_ESP</text>
<text x="71.8" y="129.3">GPIO14/CLK</text>
<text x="71.8" y="126.8">GPIO15/MOSI</text>
<text x="71.8" y="131.8">GPIO13/CS</text>
<text x="71.8" y="134.4">GPIO2/MISO</text>
<text x="101.8" y="157.9" transform="rotate(-90 101.8 157.9)">IO17_RCLK</text>
<text x="104.4" y="157.9" transform="rotate(-90 104.4 157.9)">IO5_RST</text>
<text x="106.9" y="157.9" transform="rotate(-90 106.9 157.9)">EMAC_MDC</text>
<text x="109.4" y="157.9" transform="rotate(-90 109.4 157.9)">EMAC_MDIO</text>
<text x="112" y="157.9" transform="rotate(-90 112 157.9)">EMAC_CRS_DV</text>
<text x="114.5" y="157.9" transform="rotate(-90 114.5 157.9)">EMAC_RXD1</text>
<text x="117.1" y="157.9" transform="rotate(-90 117.1 157.9)">EMAC_RXD0</text>
<text x="119.6" y="157.9" transform="rotate(-90 119.6 157.9)">EMAC_TX_EN</text>
<text x="122.1" y="157.9" transform="rotate(-90 122.1 157.9)">EMAC_TXD1</text>
<text x="124.7" y="157.9" transform="rotate(-90 124.7 157.9)">EMAC_TXD0</text>
</g>
<g font-size="1.8" fill="#006464">
<text x="153.7" y="78.7">RS485</text>
<text x="132.9" y="108.3" transform="rotate(-90 132.9 108.3)">+3.3VA</text>
<text x="47" y="124.4">SD CARD</text>
<text x="90.7" y="151.4">GNDS</text>
<text x="101.6" y="179.1">Untitled</text>
</g>
<g font-size="1.4" fill="#725600">
<text x="245.7" y="38.4">File: RELAY_5CH.kicad_sch</text>
<text x="222.9" y="43.5">File: BUTTON-INPUT.kicad_sch</text>
<text x="154.9" y="84.7">File: RS485.kicad_sch</text>
<text x="225.4" y="102.5">File: Dimmer_PCB.kicad_sch</text>
<text x="43.2" y="113.3">File: USB_UART.kicad_sch</text>
<text x="113" y="125.4">File: Microcontroller.kicad_sch</text>
</g>
</svg>
